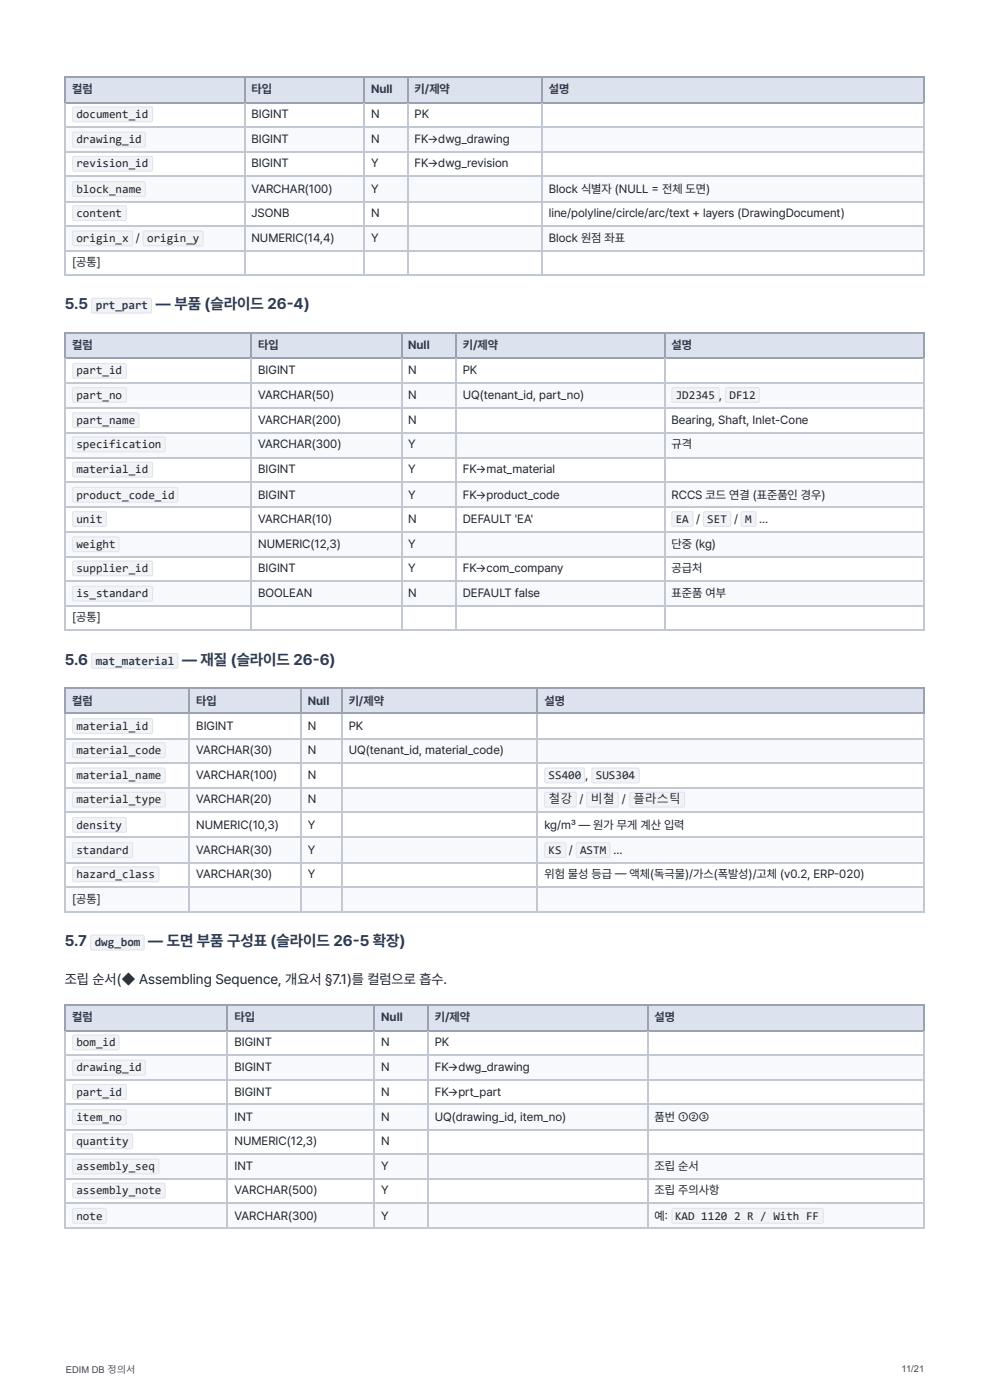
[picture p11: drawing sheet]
<svg xmlns="http://www.w3.org/2000/svg" width="210mm" height="297mm" viewBox="0 0 210 297" stroke-linecap="round" stroke-linejoin="round" font-family="sans-serif">
<g fill="#dce3ee">
<path d="M14 16.4h37.9v5.3h-37.9z"/>
<path d="M51.9 16.4h25.5v5.3h-25.5z"/>
<path d="M77.4 16.4h9.1v5.3h-9.1z"/>
<path d="M86.5 16.4h28.6v5.3h-28.6z"/>
<path d="M115.1 16.4h81.2v5.3h-81.2z"/>
</g>
<g fill="#f7f9fc">
<path d="M14 27.1h37.9v5.1h-37.9z"/>
<path d="M51.9 27.1h25.5v5.1h-25.5z"/>
<path d="M77.4 27.1h9.1v5.1h-9.1z"/>
<path d="M86.5 27.1h28.6v5.1h-28.6z"/>
<path d="M115.1 27.1h81.2v5.1h-81.2z"/>
<path d="M14 37.6h37.9v5.1h-37.9z"/>
<path d="M51.9 37.6h25.5v5.1h-25.5z"/>
<path d="M77.4 37.6h9.1v5.1h-9.1z"/>
<path d="M86.5 37.6h28.6v5.1h-28.6z"/>
<path d="M115.1 37.6h81.2v5.1h-81.2z"/>
<path d="M14 48.1h37.9v5.1h-37.9z"/>
<path d="M51.9 48.1h25.5v5.1h-25.5z"/>
<path d="M77.4 48.1h9.1v5.1h-9.1z"/>
<path d="M86.5 48.1h28.6v5.1h-28.6z"/>
<path d="M115.1 48.1h81.2v5.1h-81.2z"/>
</g>
<path d="M13.8 16.3h182.5M13.9 16.1v5.8M52 16.1v5.8M77.3 16.1v5.8M86.6 16.1v5.8M115 16.1v5.8M13.8 21.8h182.5" fill="none" stroke="#9aa2af" stroke-width=".22"/>
<path d="M196.2 16.1v5.8" fill="none" stroke="#9aa2af" stroke-width=".21"/>
<path d="M13.8 27h182.5M13.8 32.3h182.5M13.8 37.5h182.5M13.9 21.9v36.7M52 21.9v36.7M77.3 21.9v36.7M86.6 21.9v36.7M115 21.9v36.7M13.8 42.8h182.5M13.8 48h182.5M13.8 53.3h182.5M13.8 58.4h182.5" fill="none" stroke="#c2c8d2" stroke-width=".22"/>
<path d="M196.2 21.9v36.7" fill="none" stroke="#c2c8d2" stroke-width=".21"/>
<g fill="#dce3ee">
<path d="M14 70.6h39.5v5.6h-39.5z"/>
<path d="M53.5 70.6h31.7v5.6h-31.7z"/>
<path d="M85.2 70.6h11.6v5.6h-11.6z"/>
<path d="M96.8 70.6h44.4v5.6h-44.4z"/>
<path d="M141.2 70.6h55.1v5.6h-55.1z"/>
</g>
<g fill="#f7f9fc">
<path d="M14 81.3h39.5v5.4h-39.5z"/>
<path d="M53.5 81.3h31.7v5.4h-31.7z"/>
<path d="M85.2 81.3h11.6v5.4h-11.6z"/>
<path d="M96.8 81.3h44.4v5.4h-44.4z"/>
<path d="M141.2 81.3h55.1v5.4h-55.1z"/>
<path d="M14 91.8h39.5v5.4h-39.5z"/>
<path d="M53.5 91.8h31.7v5.4h-31.7z"/>
<path d="M85.2 91.8h11.6v5.4h-11.6z"/>
<path d="M96.8 91.8h44.4v5.4h-44.4z"/>
<path d="M141.2 91.8h55.1v5.4h-55.1z"/>
<path d="M14 102.5h39.5v5.2h-39.5z"/>
<path d="M53.5 102.5h31.7v5.2h-31.7z"/>
<path d="M85.2 102.5h11.6v5.2h-11.6z"/>
<path d="M96.8 102.5h44.4v5.2h-44.4z"/>
<path d="M141.2 102.5h55.1v5.2h-55.1z"/>
<path d="M14 113h39.5v5.2h-39.5z"/>
<path d="M53.5 113h31.7v5.2h-31.7z"/>
<path d="M85.2 113h11.6v5.2h-11.6z"/>
<path d="M96.8 113h44.4v5.2h-44.4z"/>
<path d="M141.2 113h55.1v5.2h-55.1z"/>
<path d="M14 123.5h39.5v5.2h-39.5z"/>
<path d="M53.5 123.5h31.7v5.2h-31.7z"/>
<path d="M85.2 123.5h11.6v5.2h-11.6z"/>
<path d="M96.8 123.5h44.4v5.2h-44.4z"/>
<path d="M141.2 123.5h55.1v5.2h-55.1z"/>
</g>
<path d="M13.8 70.7h182.5M13.8 76.1h182.5M13.9 70.6v5.6M53.4 70.6v5.6M85.3 70.6v5.6M96.9 70.6v5.6M141.1 70.6v5.6" fill="none" stroke="#9aa2af" stroke-width=".22"/>
<path d="M196.2 70.6v5.6" fill="none" stroke="#9aa2af" stroke-width=".21"/>
<g fill="none" stroke="#c2c8d2" stroke-width=".22">
<path d="M13.9 76.2v57.8M53.4 76.2v57.8M85.3 76.2v57.8M96.9 76.2v57.8M141.1 76.2v57.8M13.8 81.4h182.5M13.8 86.6h182.5M13.8 91.9h182.5M13.8 97.3h182.5M13.8 102.4h182.5M13.8 107.8h182.5M13.8 112.9h182.5"/>
<path d="M13.8 118.3h182.5M13.8 123.4h182.5M13.8 128.8h182.5M13.8 133.9h182.5"/>
</g>
<path d="M196.2 76.2v57.8" fill="none" stroke="#c2c8d2" stroke-width=".21"/>
<g fill="#dce3ee">
<path d="M14 146.1h26.3v5.5h-26.3z"/>
<path d="M40.3 146.1h23.7v5.5h-23.7z"/>
<path d="M64 146.1h8.7v5.5h-8.7z"/>
<path d="M72.7 146.1h41.5v5.5h-41.5z"/>
<path d="M114.2 146.1h82.1v5.5h-82.1z"/>
</g>
<g fill="#f7f9fc">
<path d="M14 156.8h26.3v5.3h-26.3z"/>
<path d="M40.3 156.8h23.7v5.3h-23.7z"/>
<path d="M64 156.8h8.7v5.3h-8.7z"/>
<path d="M72.7 156.8h41.5v5.3h-41.5z"/>
<path d="M114.2 156.8h82.1v5.3h-82.1z"/>
<path d="M14 167.3h26.3v5.3h-26.3z"/>
<path d="M40.3 167.3h23.7v5.3h-23.7z"/>
<path d="M64 167.3h8.7v5.3h-8.7z"/>
<path d="M72.7 167.3h41.5v5.3h-41.5z"/>
<path d="M114.2 167.3h82.1v5.3h-82.1z"/>
<path d="M14 178h26.3v5.1h-26.3z"/>
<path d="M40.3 178h23.7v5.1h-23.7z"/>
<path d="M64 178h8.7v5.1h-8.7z"/>
<path d="M72.7 178h41.5v5.1h-41.5z"/>
<path d="M114.2 178h82.1v5.1h-82.1z"/>
<path d="M14 188.5h26.3v5.1h-26.3z"/>
<path d="M40.3 188.5h23.7v5.1h-23.7z"/>
<path d="M64 188.5h8.7v5.1h-8.7z"/>
<path d="M72.7 188.5h41.5v5.1h-41.5z"/>
<path d="M114.2 188.5h82.1v5.1h-82.1z"/>
</g>
<path d="M13.8 146.2h182.5M13.8 151.5h182.5M13.9 146.1v5.5M40.2 146.1v5.5M63.9 146.1v5.5M72.6 146.1v5.5M114.1 146.1v5.5" fill="none" stroke="#9aa2af" stroke-width=".22"/>
<path d="M196.2 146.1v5.5" fill="none" stroke="#9aa2af" stroke-width=".21"/>
<g fill="none" stroke="#c2c8d2" stroke-width=".22">
<path d="M13.8 156.9h182.5M13.9 151.6v42.2M40.2 151.6v42.2M63.9 151.6v42.2M72.6 151.6v42.2M114.1 151.6v42.2M13.8 162h182.5M13.8 167.4h182.5M13.8 172.5h182.5M13.8 177.9h182.5M13.8 183.2h182.5M13.8 188.4h182.5"/>
<path d="M13.8 193.7h182.5"/>
</g>
<path d="M196.2 151.6v42.2" fill="none" stroke="#c2c8d2" stroke-width=".21"/>
<g fill="#dce3ee">
<path d="M14 213.5h34.4v5.3h-34.4z"/>
<path d="M48.4 213.5h31v5.3h-31z"/>
<path d="M79.4 213.5h11.4v5.3h-11.4z"/>
<path d="M90.8 213.5h46.9v5.3h-46.9z"/>
<path d="M137.7 213.5h58.6v5.3h-58.6z"/>
</g>
<g fill="#f7f9fc">
<path d="M14 224.2h34.4v5.1h-34.4z"/>
<path d="M48.4 224.2h31v5.1h-31z"/>
<path d="M79.4 224.2h11.4v5.1h-11.4z"/>
<path d="M90.8 224.2h46.9v5.1h-46.9z"/>
<path d="M137.7 224.2h58.6v5.1h-58.6z"/>
<path d="M14 234.7h34.4v5.1h-34.4z"/>
<path d="M48.4 234.7h31v5.1h-31z"/>
<path d="M79.4 234.7h11.4v5.1h-11.4z"/>
<path d="M90.8 234.7h46.9v5.1h-46.9z"/>
<path d="M137.7 234.7h58.6v5.1h-58.6z"/>
<path d="M14 245.2h34.4v5.1h-34.4z"/>
<path d="M48.4 245.2h31v5.1h-31z"/>
<path d="M79.4 245.2h11.4v5.1h-11.4z"/>
<path d="M90.8 245.2h46.9v5.1h-46.9z"/>
<path d="M137.7 245.2h58.6v5.1h-58.6z"/>
<path d="M14 255.7h34.4v5.1h-34.4z"/>
<path d="M48.4 255.7h31v5.1h-31z"/>
<path d="M79.4 255.7h11.4v5.1h-11.4z"/>
<path d="M90.8 255.7h46.9v5.1h-46.9z"/>
<path d="M137.7 255.7h58.6v5.1h-58.6z"/>
</g>
<path d="M13.8 213.4h182.5M13.8 219h182.5M13.9 213.3v5.8M48.2 213.3v5.8M79.5 213.3v5.8M90.9 213.3v5.8M137.5 213.3v5.8" fill="none" stroke="#9aa2af" stroke-width=".22"/>
<path d="M196.2 213.3v5.8" fill="none" stroke="#9aa2af" stroke-width=".21"/>
<g fill="none" stroke="#c2c8d2" stroke-width=".22">
<path d="M13.9 219.1v41.9M48.2 219.1v41.9M79.5 219.1v41.9M90.9 219.1v41.9M137.5 219.1v41.9M13.8 224.1h182.5M13.8 229.4h182.5M13.8 234.6h182.5M13.8 239.9h182.5M13.8 245.1h182.5M13.8 250.4h182.5M13.8 255.6h182.5"/>
<path d="M13.8 260.9h182.5"/>
</g>
<path d="M196.2 219.1v41.9" fill="none" stroke="#c2c8d2" stroke-width=".21"/>
<path d="M15.5 22.7l.3-.1h16.4l.3 .4v2.6l-.4 .4h-16.4l-.4-.5v-2.4z" fill="#f2f3f6"/>
<path d="M15.5 22.8l16.6-.1 .3 .4v2.4l-.3 .4h-16.3l-.4-.4z" fill="none" stroke="#e1e5eb" stroke-width=".22"/>
<path d="M15.5 28.1l.3-.1h14.8l.3 .3v2.7l-.4 .3h-14.8l-.4-.4v-2.5z" fill="#f2f3f6"/>
<path d="M15.5 28.2l15-.1 .3 .3v2.5l-.3 .3h-14.7l-.4-.3z" fill="none" stroke="#e1e5eb" stroke-width=".22"/>
<path d="M15.5 33.2l.3-.1h16.4l.3 .4v2.6l-.4 .4-16.4-.1-.4-.4v-2.4z" fill="#f2f3f6"/>
<path d="M15.5 33.3l16.6-.1 .3 .4v2.4l-.3 .3h-16.3l-.4-.3z" fill="none" stroke="#e1e5eb" stroke-width=".22"/>
<path d="M15.5 38.6l.3-.1h14.8l.3 .3v2.7l-.4 .3h-14.8l-.4-.4v-2.5z" fill="#f2f3f6"/>
<path d="M15.5 38.7l15-.1 .3 .3v2.5l-.3 .3h-14.7l-.4-.3z" fill="none" stroke="#e1e5eb" stroke-width=".22"/>
<path d="M15.5 43.7l.3-.1h10.8l.3 .4v2.6l-.4 .3h-10.8l-.4-.4v-2.5z" fill="#f2f3f6"/>
<path d="M15.5 43.8l11.1-.1 .2 .3v2.6l-.3 .2h-10.9l-.2-.3z" fill="none" stroke="#e1e5eb" stroke-width=".22"/>
<path d="M15.5 49.1l.3-.1h12.1l.4 .3v2.6l-.5 .4h-12.1l-.4-.4v-2.5z" fill="#f2f3f6"/>
<path d="M15.5 49.2l12.5-.1 .2 .3-.1 2.6-.3 .2h-12.2l-.2-.3z" fill="none" stroke="#e1e5eb" stroke-width=".22"/>
<path d="M30.4 49.1l.3-.1h12.2l.3 .3v2.6l-.4 .4h-12.2l-.3-.4v-2.5z" fill="#f2f3f6"/>
<path d="M30.5 49.2l12.4-.1 .2 .3v2.6l-.3 .2h-12.2l-.2-.3z" fill="none" stroke="#e1e5eb" stroke-width=".22"/>
<path d="M19.5 63.4l.3-.2 12.1 .1 .4 .3v2.6l-.5 .4h-12.1l-.4-.5v-2.4z" fill="#f2f3f6"/>
<path d="M19.5 63.5l12.5-.1 .2 .3v2.6l-.4 .2h-12.1l-.2-.4z" fill="none" stroke="#e1e5eb" stroke-width=".22"/>
<path d="M15.5 77.2l.3-.1h10.8l.3 .3v2.7l-.4 .3h-10.8l-.4-.4v-2.5z" fill="#f2f3f6"/>
<path d="M15.5 77.3l11.1-.1 .2 .3v2.6l-.3 .2h-10.9l-.2-.3z" fill="none" stroke="#e1e5eb" stroke-width=".22"/>
<path d="M15.5 82.3l.3-.1h10.8l.3 .4v2.6l-.4 .4h-10.8l-.4-.5v-2.4z" fill="#f2f3f6"/>
<path d="M15.5 82.4h11.1l.2 .3v2.5l-.3 .3-10.9-.1-.2-.3z" fill="none" stroke="#e1e5eb" stroke-width=".22"/>
<path d="M142.7 82.3l.3-.1h9.5l.3 .4v2.6l-.4 .4h-9.5l-.3-.5v-2.4z" fill="#f2f3f6"/>
<path d="M142.8 82.4h9.7l.2 .3v2.5l-.3 .3-9.5-.1-.2-.3z" fill="none" stroke="#e1e5eb" stroke-width=".22"/>
<path d="M154.1 82.3l.3-.1 6.6 .1 .3 .4v2.6l-.4 .3-6.7-.1-.2-.4v-2.4z" fill="#f2f3f6"/>
<path d="M154.2 82.4h6.8l.2 .3v2.5l-.3 .3-6.6-.1-.2-.3z" fill="none" stroke="#e1e5eb" stroke-width=".22"/>
<path d="M15.5 87.7l.3-.1h13.4l.4 .3v2.7l-.4 .3h-13.5l-.4-.4v-2.5z" fill="#f2f3f6"/>
<path d="M15.5 87.8l13.8-.1 .2 .3v2.6l-.3 .2h-13.6l-.2-.3z" fill="none" stroke="#e1e5eb" stroke-width=".22"/>
<path d="M15.5 92.8l.3-.1h19l.4 .4v2.6l-.5 .4-19-.1-.4-.4v-2.4z" fill="#f2f3f6"/>
<path d="M15.5 92.9l19.2-.1 .4 .4v2.4l-.4 .3h-18.9l-.4-.3z" fill="none" stroke="#e1e5eb" stroke-width=".22"/>
<path d="M15.5 98.2l.3-.1h16.4l.3 .3v2.7l-.4 .3h-16.4l-.4-.4v-2.5z" fill="#f2f3f6"/>
<path d="M15.5 98.3l16.6-.1 .3 .3v2.5l-.3 .3h-16.3l-.4-.3z" fill="none" stroke="#e1e5eb" stroke-width=".22"/>
<path d="M15.5 103.6l.3-.2h21.7l.4 .4v2.6l-.5 .4h-21.7l-.4-.5v-2.4z" fill="#f2f3f6"/>
<path d="M15.5 103.6l21.9-.1 .4 .4v2.4l-.4 .4h-21.6l-.4-.4z" fill="none" stroke="#e1e5eb" stroke-width=".22"/>
<path d="M15.5 108.7l.3-.1h6.6l.3 .4v2.6l-.5 .3h-6.6l-.3-.4v-2.5z" fill="#f2f3f6"/>
<path d="M15.5 108.8l6.9-.1 .2 .3v2.6l-.4 .2h-6.6l-.2-.3z" fill="none" stroke="#e1e5eb" stroke-width=".22"/>
<path d="M142.7 108.7l.3-.1h4.1l.2 .4-.1 2.7-.4 .2-4-.1-.2-.3v-2.5z" fill="#f2f3f6"/>
<path d="M142.8 108.8l4.1-.1 .2 .3v2.6l-.3 .2h-3.9l-.2-.3z" fill="none" stroke="#e1e5eb" stroke-width=".22"/>
<path d="M149.4 108.7l.3-.1h5.3l.3 .4v2.6l-.5 .3h-5.3l-.2-.4v-2.5z" fill="#f2f3f6"/>
<path d="M149.5 108.8l5.5-.1 .2 .3v2.6l-.4 .2h-5.2l-.2-.3z" fill="none" stroke="#e1e5eb" stroke-width=".22"/>
<path d="M157.4 108.7l.3-.1h2.5l.3 .1 .1 .3v2.5l-.1 .3-.3 .1h-2.5l-.3-.1-.1-.3v-2.5z" fill="#f2f3f6"/>
<path d="M157.5 108.8h2.9v2.9h-2.9z" fill="none" stroke="#e1e5eb" stroke-width=".22"/>
<path d="M15.5 114l.3-.1h9.2l.4 .4v2.6l-.5 .4h-9.2l-.4-.5v-2.4z" fill="#f2f3f6"/>
<path d="M15.5 114.1h9.5l.3 .3-.1 2.5-.3 .3-9.3-.1-.2-.3z" fill="none" stroke="#e1e5eb" stroke-width=".22"/>
<path d="M15.5 119.2l.3-.1h16.4l.3 .3v2.6l-.4 .4h-16.4l-.4-.4v-2.5z" fill="#f2f3f6"/>
<path d="M15.5 119.3l16.6-.1 .3 .3v2.5l-.3 .3h-16.3l-.4-.3z" fill="none" stroke="#e1e5eb" stroke-width=".22"/>
<path d="M15.5 124.5l.3-.1h16.4l.3 .4v2.6l-.4 .4-16.4-.1-.4-.4v-2.4z" fill="#f2f3f6"/>
<path d="M15.5 124.6l16.6-.1 .3 .4v2.4l-.3 .3h-16.3l-.4-.3z" fill="none" stroke="#e1e5eb" stroke-width=".22"/>
<path d="M19.5 138.8l.3-.1h17.7l.4 .4v2.6l-.5 .3h-17.7l-.4-.4v-2.5z" fill="#f2f3f6"/>
<path d="M19.5 138.9l17.9-.1 .4 .3v2.5l-.4 .3h-17.6l-.3-.3z" fill="none" stroke="#e1e5eb" stroke-width=".22"/>
<path d="M15.5 152.7l.3-.2h16.4l.3 .4v2.6l-.4 .4h-16.4l-.4-.5v-2.4z" fill="#f2f3f6"/>
<path d="M15.5 152.7l16.6-.1 .3 .4v2.4l-.3 .4h-16.3l-.4-.4z" fill="none" stroke="#e1e5eb" stroke-width=".22"/>
<path d="M15.5 157.8l.3-.1h19l.4 .3v2.7l-.5 .3h-19l-.4-.4v-2.5z" fill="#f2f3f6"/>
<path d="M15.5 157.9l19.2-.1 .4 .3v2.5l-.4 .3h-18.9l-.4-.3z" fill="none" stroke="#e1e5eb" stroke-width=".22"/>
<path d="M15.5 163.2l.3-.2h19l.4 .4v2.6l-.5 .4h-19l-.4-.5v-2.4z" fill="#f2f3f6"/>
<path d="M15.5 163.2l19.2-.1 .4 .4v2.4l-.4 .4h-18.9l-.4-.4z" fill="none" stroke="#e1e5eb" stroke-width=".22"/>
<path d="M115.7 163.2l.3-.2 8 .1 .3 .4-.1 2.6-.4 .3-8-.1-.2-.4v-2.4z" fill="#f2f3f6"/>
<path d="M115.8 163.2h8.1l.2 .3v2.6l-.3 .2-7.9-.1-.2-.3z" fill="none" stroke="#e1e5eb" stroke-width=".22"/>
<path d="M125.7 163.2l.3-.2h9.5l.4 .4v2.6l-.5 .4h-9.4l-.4-.5v-2.4z" fill="#f2f3f6"/>
<path d="M125.8 163.2h9.8l.2 .3-.1 2.6-.3 .2-9.5-.1-.2-.3z" fill="none" stroke="#e1e5eb" stroke-width=".22"/>
<path d="M15.5 168.3l.3-.1h19l.4 .3v2.7l-.5 .3h-19l-.4-.4v-2.5z" fill="#f2f3f6"/>
<path d="M15.5 168.4l19.2-.1 .4 .3v2.5l-.4 .3h-18.9l-.4-.3z" fill="none" stroke="#e1e5eb" stroke-width=".22"/>
<path d="M115.7 168.3l.3-.1h6.2l.3 .4-.1 2.6-.4 .3h-6.2l-.2-.4v-2.5z" fill="#f2f3f6"/>
<path d="M115.8 168.4l6.4-.1 .2 .3-.1 2.6-.3 .2h-6.1l-.2-.3z" fill="none" stroke="#e1e5eb" stroke-width=".22"/>
<path d="M124.6 168.3l.3-.1h6.2l.3 .4v2.6l-.4 .3h-6.2l-.3-.4v-2.5z" fill="#f2f3f6"/>
<path d="M124.7 168.4l6.4-.1 .2 .3v2.6l-.3 .2h-6.2l-.2-.3z" fill="none" stroke="#e1e5eb" stroke-width=".22"/>
<path d="M133.8 168.3l.3-.1h11l.4 .3v2.7l-.5 .3h-11l-.4-.4v-2.5z" fill="#f2f3f6"/>
<path d="M133.8 168.4l11.4-.1 .2 .3-.1 2.6-.3 .2h-11l-.3-.3z" fill="none" stroke="#e1e5eb" stroke-width=".22"/>
<path d="M15.5 173.7l.3-.2h10.8l.3 .4v2.6l-.4 .4h-10.8l-.4-.5v-2.4z" fill="#f2f3f6"/>
<path d="M15.5 173.7h11.1l.2 .3v2.6l-.3 .2-10.9-.1-.2-.3z" fill="none" stroke="#e1e5eb" stroke-width=".22"/>
<path d="M15.5 179l.3-.1h12.1l.4 .3v2.7l-.5 .3h-12.1l-.4-.4v-2.5z" fill="#f2f3f6"/>
<path d="M15.5 179.1l12.5-.1 .2 .3-.1 2.6-.3 .2h-12.2l-.2-.3z" fill="none" stroke="#e1e5eb" stroke-width=".22"/>
<path d="M115.7 179l.3-.1 4 .1 .2 .3v2.7l-.4 .2h-4l-.2-.4v-2.5z" fill="#f2f3f6"/>
<path d="M115.8 179.1l4.1-.1 .2 .3v2.6l-.3 .2h-3.9l-.2-.3z" fill="none" stroke="#e1e5eb" stroke-width=".22"/>
<path d="M122.4 179l.3-.1h6.6l.3 .4v2.7l-.4 .2h-6.7l-.2-.4v-2.5z" fill="#f2f3f6"/>
<path d="M122.5 179.1l6.8-.1 .2 .3v2.6l-.3 .2h-6.6l-.2-.3z" fill="none" stroke="#e1e5eb" stroke-width=".22"/>
<path d="M15.5 184.1l.3-.1h17.7l.3 .4v2.6l-.4 .4h-17.7l-.4-.5v-2.4z" fill="#f2f3f6"/>
<path d="M15.5 184.2l17.9-.1 .3 .4v2.4l-.3 .4h-17.6l-.4-.4z" fill="none" stroke="#e1e5eb" stroke-width=".22"/>
<path d="M19.2 198.7l.4-.2h10.8l.3 .4v2.6l-.4 .4h-10.8l-.4-.5v-2.4z" fill="#f2f3f6"/>
<path d="M19.3 198.7h11.1l.2 .3v2.6l-.3 .2-10.9-.1-.2-.3z" fill="none" stroke="#e1e5eb" stroke-width=".22"/>
<path d="M15.5 219.9l.3-.2h9.2l.4 .4v2.6l-.5 .4h-9.2l-.4-.5v-2.4z" fill="#f2f3f6"/>
<path d="M15.5 219.9h9.5l.3 .3-.1 2.6-.3 .2-9.3-.1-.2-.3z" fill="none" stroke="#e1e5eb" stroke-width=".22"/>
<path d="M15.5 225.2l.3-.1h14.8l.3 .3v2.7l-.4 .3h-14.8l-.4-.4v-2.5z" fill="#f2f3f6"/>
<path d="M15.5 225.3l15-.1 .3 .3v2.5l-.3 .3h-14.7l-.4-.3z" fill="none" stroke="#e1e5eb" stroke-width=".22"/>
<path d="M15.5 230.4l.3-.2h10.8l.3 .4v2.6l-.4 .4h-10.8l-.4-.5v-2.4z" fill="#f2f3f6"/>
<path d="M15.5 230.4h11.1l.2 .3v2.6l-.3 .2-10.9-.1-.2-.3z" fill="none" stroke="#e1e5eb" stroke-width=".22"/>
<path d="M15.5 235.7l.3-.1h10.8l.3 .3v2.7l-.4 .3h-10.8l-.4-.4v-2.5z" fill="#f2f3f6"/>
<path d="M15.5 235.8l11.1-.1 .2 .3v2.6l-.3 .2h-10.9l-.2-.3z" fill="none" stroke="#e1e5eb" stroke-width=".22"/>
<path d="M15.5 240.8l.3-.1h12.1l.4 .4v2.6l-.5 .4h-12.1l-.4-.5v-2.4z" fill="#f2f3f6"/>
<path d="M15.5 240.9h12.5l.2 .3-.1 2.5-.3 .3-12.2-.1-.2-.3z" fill="none" stroke="#e1e5eb" stroke-width=".22"/>
<path d="M15.5 246.2l.3-.1h17.7l.3 .3v2.7l-.4 .3h-17.7l-.4-.4v-2.5z" fill="#f2f3f6"/>
<path d="M15.5 246.3l17.9-.1 .3 .3v2.5l-.3 .3h-17.6l-.4-.3z" fill="none" stroke="#e1e5eb" stroke-width=".22"/>
<path d="M15.5 251.3l.3-.1h19l.4 .4v2.6l-.5 .4-19-.1-.4-.4v-2.4z" fill="#f2f3f6"/>
<path d="M15.5 251.4l19.2-.1 .4 .4v2.4l-.4 .3h-18.9l-.4-.3z" fill="none" stroke="#e1e5eb" stroke-width=".22"/>
<path d="M15.5 256.7l.3-.1h6.6l.3 .4v2.6l-.5 .3h-6.6l-.3-.4v-2.5z" fill="#f2f3f6"/>
<path d="M15.5 256.8l6.9-.1 .2 .3v2.6l-.4 .2h-6.6l-.2-.3z" fill="none" stroke="#e1e5eb" stroke-width=".22"/>
<path d="M142.7 256.7l.3-.1h31.5l.4 .3v2.6l-.1 .3-.3 .1h-31.5l-.4-.3v-2.6z" fill="#f2f3f6"/>
<path d="M142.8 256.8l31.7-.1 .3 .3v2.5l-.3 .3h-31.5l-.3-.3z" fill="none" stroke="#e1e5eb" stroke-width=".22"/>
<g font-size="3.3" fill="#2b3a55">
<text x="13.8" y="65.7">5.5</text>
<text x="33.1" y="65.7">— 부품 (슬라이드 26-4)</text>
<text x="13.8" y="141.2">5.6</text>
<text x="38.7" y="141.2">— 재질 (슬라이드 26-6)</text>
<text x="13.8" y="201">5.7</text>
<text x="31.5" y="201">— 도면 부품 구성표 (슬라이드 26-5 확장)</text>
</g>
<text font-size="3" fill="#1e222a" x="13.8" y="209">조립 순서(◆ Assembling Sequence, 개요서 §7.1)를 컬럼으로 흡수.</text>
<g font-size="2.5" fill="#2b3a55">
<text x="15.3" y="19.7">컬럼</text>
<text x="53.4" y="19.7">타입</text>
<text x="78.8" y="19.7">Null</text>
<text x="88" y="19.7">키/제약</text>
<text x="116.5" y="19.7">설명</text>
<text x="20.3" y="65.7">prt_part</text>
<text x="15.3" y="74.2">컬럼</text>
<text x="54.8" y="74.2">타입</text>
<text x="86.7" y="74.2">Null</text>
<text x="98.3" y="74.2">키/제약</text>
<text x="142.6" y="74.2">설명</text>
<text x="20.3" y="141.2">mat_material</text>
<text x="15.3" y="149.6">컬럼</text>
<text x="41.7" y="149.6">타입</text>
<text x="65.4" y="149.6">Null</text>
<text x="74" y="149.6">키/제약</text>
<text x="115.6" y="149.6">설명</text>
<text x="20.1" y="201">dwg_bom</text>
<text x="15.3" y="216.8">컬럼</text>
<text x="49.8" y="216.8">타입</text>
<text x="80.9" y="216.8">Null</text>
<text x="92.3" y="216.8">키/제약</text>
<text x="139" y="216.8">설명</text>
</g>
<g font-size="2.5" fill="#1e222a">
<text x="16.2" y="25.1">document_id</text>
<text x="53.4" y="25.1">BIGINT</text>
<text x="78.8" y="25.1">N</text>
<text x="88" y="25.1">PK</text>
<text x="16.2" y="30.4">drawing_id</text>
<text x="16.2" y="35.6">revision_id</text>
<text x="53.4" y="30.4">BIGINT</text>
<text x="53.4" y="35.6">BIGINT</text>
<text x="78.8" y="30.4">N</text>
<text x="78.8" y="35.6">Y</text>
<text x="88" y="30.4">FK→dwg_drawing</text>
<text x="88" y="35.6">FK→dwg_revision</text>
<text x="16.2" y="40.9">block_name</text>
<text x="53.4" y="40.9">VARCHAR(100)</text>
<text x="78.8" y="40.9">Y</text>
<text x="116.5" y="40.9">Block 식별자 (NULL = 전체 도면)</text>
<text x="16.2" y="46.1">content</text>
<text x="53.4" y="46.1">JSONB</text>
<text x="78.8" y="46.1">N</text>
<text x="116.5" y="46.1">line/polyline/circle/arc/text + layers (DrawingDocument)</text>
<text x="16.2" y="51.4">origin_x</text>
<text x="28.9" y="51.4">/</text>
<text x="31.2" y="51.4">origin_y</text>
<text x="53.4" y="51.4">NUMERIC(14,4)</text>
<text x="78.8" y="51.4">Y</text>
<text x="116.5" y="51.4">Block 원점 좌표</text>
<text x="15.3" y="56.5">[공통]</text>
<text x="16.2" y="79.5">part_id</text>
<text x="54.8" y="79.5">BIGINT</text>
<text x="86.7" y="79.5">N</text>
<text x="98.3" y="79.5">PK</text>
<text x="16.2" y="84.7">part_no</text>
<text x="54.8" y="84.7">VARCHAR(50)</text>
<text x="86.7" y="84.7">N</text>
<text x="98.3" y="84.7">UQ(tenant_id, part_no)</text>
<text x="143.5" y="84.7">JD2345</text>
<text x="152.7" y="84.7">,</text>
<text x="154.9" y="84.7">DF12</text>
<text x="16.2" y="90">part_name</text>
<text x="16.2" y="95.2">specification</text>
<text x="54.8" y="90">VARCHAR(200)</text>
<text x="54.8" y="95.2">VARCHAR(300)</text>
<text x="86.7" y="90">N</text>
<text x="86.7" y="95.2">Y</text>
<text x="142.6" y="90">Bearing, Shaft, Inlet-Cone</text>
<text x="142.6" y="95.2">규격</text>
<text x="16.2" y="100.5">material_id</text>
<text x="54.8" y="100.5">BIGINT</text>
<text x="86.7" y="100.5">Y</text>
<text x="98.3" y="100.5">FK→mat_material</text>
<text x="16.2" y="105.9">product_code_id</text>
<text x="54.8" y="105.9">BIGINT</text>
<text x="86.7" y="105.9">Y</text>
<text x="98.3" y="105.9">FK→product_code</text>
<text x="142.6" y="105.9">RCCS 코드 연결 (표준품인 경우)</text>
<text x="16.2" y="111">unit</text>
<text x="54.8" y="111">VARCHAR(10)</text>
<text x="86.7" y="111">N</text>
<text x="98.3" y="111">DEFAULT 'EA'</text>
<text x="143.5" y="111">EA</text>
<text x="147.8" y="111">/</text>
<text x="150.2" y="111">SET</text>
<text x="155.9" y="111">/</text>
<text x="158.3" y="111">M</text>
<text x="161.2" y="111">…</text>
<text x="16.2" y="116.4">weight</text>
<text x="54.8" y="116.4">NUMERIC(12,3)</text>
<text x="86.7" y="116.4">Y</text>
<text x="142.6" y="116.4">단중 (kg)</text>
<text x="16.2" y="121.5">supplier_id</text>
<text x="54.8" y="121.5">BIGINT</text>
<text x="86.7" y="121.5">Y</text>
<text x="98.3" y="121.5">FK→com_company</text>
<text x="142.6" y="121.5">공급처</text>
<text x="15.3" y="132">[공통]</text>
<text x="16.2" y="126.9">is_standard</text>
<text x="54.8" y="126.9">BOOLEAN</text>
<text x="86.7" y="126.9">N</text>
<text x="98.3" y="126.9">DEFAULT false</text>
<text x="142.6" y="126.9">표준품 여부</text>
<text x="16.2" y="155">material_id</text>
<text x="41.7" y="155">BIGINT</text>
<text x="65.4" y="155">N</text>
<text x="74" y="155">PK</text>
<text x="16.2" y="160.1">material_code</text>
<text x="41.7" y="160.1">VARCHAR(30)</text>
<text x="65.4" y="160.1">N</text>
<text x="74" y="160.1">UQ(tenant_id, material_code)</text>
<text x="16.2" y="165.5">material_name</text>
<text x="41.7" y="165.5">VARCHAR(100)</text>
<text x="65.4" y="165.5">N</text>
<text x="116.5" y="165.5">SS400</text>
<text x="124.3" y="165.5">,</text>
<text x="126.5" y="165.5">SUS304</text>
<text x="16.2" y="170.6">material_type</text>
<text x="41.7" y="170.6">VARCHAR(20)</text>
<text x="65.4" y="170.6">N</text>
<text x="116.5" y="170.6">철강</text>
<text x="123.1" y="170.6">/</text>
<text x="125.5" y="170.6">비철</text>
<text x="132" y="170.6">/</text>
<text x="134.4" y="170.6">플라스틱</text>
<text x="16.2" y="176">density</text>
<text x="41.7" y="176">NUMERIC(10,3)</text>
<text x="65.4" y="176">Y</text>
<text x="115.6" y="176">kg/m³ — 원가 무게 계산 입력</text>
<text x="16.2" y="181.3">standard</text>
<text x="41.7" y="181.3">VARCHAR(30)</text>
<text x="65.4" y="181.3">Y</text>
<text x="116.5" y="181.3">KS</text>
<text x="120.8" y="181.3">/</text>
<text x="123.2" y="181.3">ASTM</text>
<text x="130.3" y="181.3">…</text>
<text x="15.3" y="191.8">[공통]</text>
<text x="16.2" y="186.5">hazard_class</text>
<text x="41.7" y="186.5">VARCHAR(30)</text>
<text x="65.4" y="186.5">Y</text>
<text x="115.6" y="186.5">위험 물성 등급 — 액체(독극물)/가스(폭발성)/고체 (v0.2, ERP-020)</text>
<text x="16.2" y="222.2">bom_id</text>
<text x="16.2" y="227.5">drawing_id</text>
<text x="49.8" y="222.2">BIGINT</text>
<text x="49.8" y="227.5">BIGINT</text>
<text x="80.9" y="222.2">N</text>
<text x="80.9" y="227.5">N</text>
<text x="92.3" y="222.2">PK</text>
<text x="92.3" y="227.5">FK→dwg_drawing</text>
<text x="16.2" y="232.7">part_id</text>
<text x="49.8" y="232.7">BIGINT</text>
<text x="80.9" y="232.7">N</text>
<text x="92.3" y="232.7">FK→prt_part</text>
<text x="16.2" y="238">item_no</text>
<text x="49.8" y="238">INT</text>
<text x="80.9" y="238">N</text>
<text x="92.3" y="238">UQ(drawing_id, item_no)</text>
<text x="139" y="238">품번 ①②③</text>
<text x="16.2" y="243.2">quantity</text>
<text x="49.8" y="243.2">NUMERIC(12,3)</text>
<text x="80.9" y="243.2">N</text>
<text x="16.2" y="248.5">assembly_seq</text>
<text x="49.8" y="248.5">INT</text>
<text x="80.9" y="248.5">Y</text>
<text x="139" y="248.5">조립 순서</text>
<text x="16.2" y="253.7">assembly_note</text>
<text x="49.8" y="253.7">VARCHAR(500)</text>
<text x="80.9" y="253.7">Y</text>
<text x="139" y="253.7">조립 주의사항</text>
<text x="16.2" y="259">note</text>
<text x="49.8" y="259">VARCHAR(300)</text>
<text x="80.9" y="259">Y</text>
<text x="139" y="259">예:</text>
<text x="143.4" y="259">KAD 1120</text>
<text x="155.9" y="259">2 R / With FF</text>
</g>
<g font-size="2" fill="#42464d">
<text x="14" y="291.6">EDIM DB 정의서</text>
<text x="191.4" y="291.3">11/21</text>
</g>
</svg>
